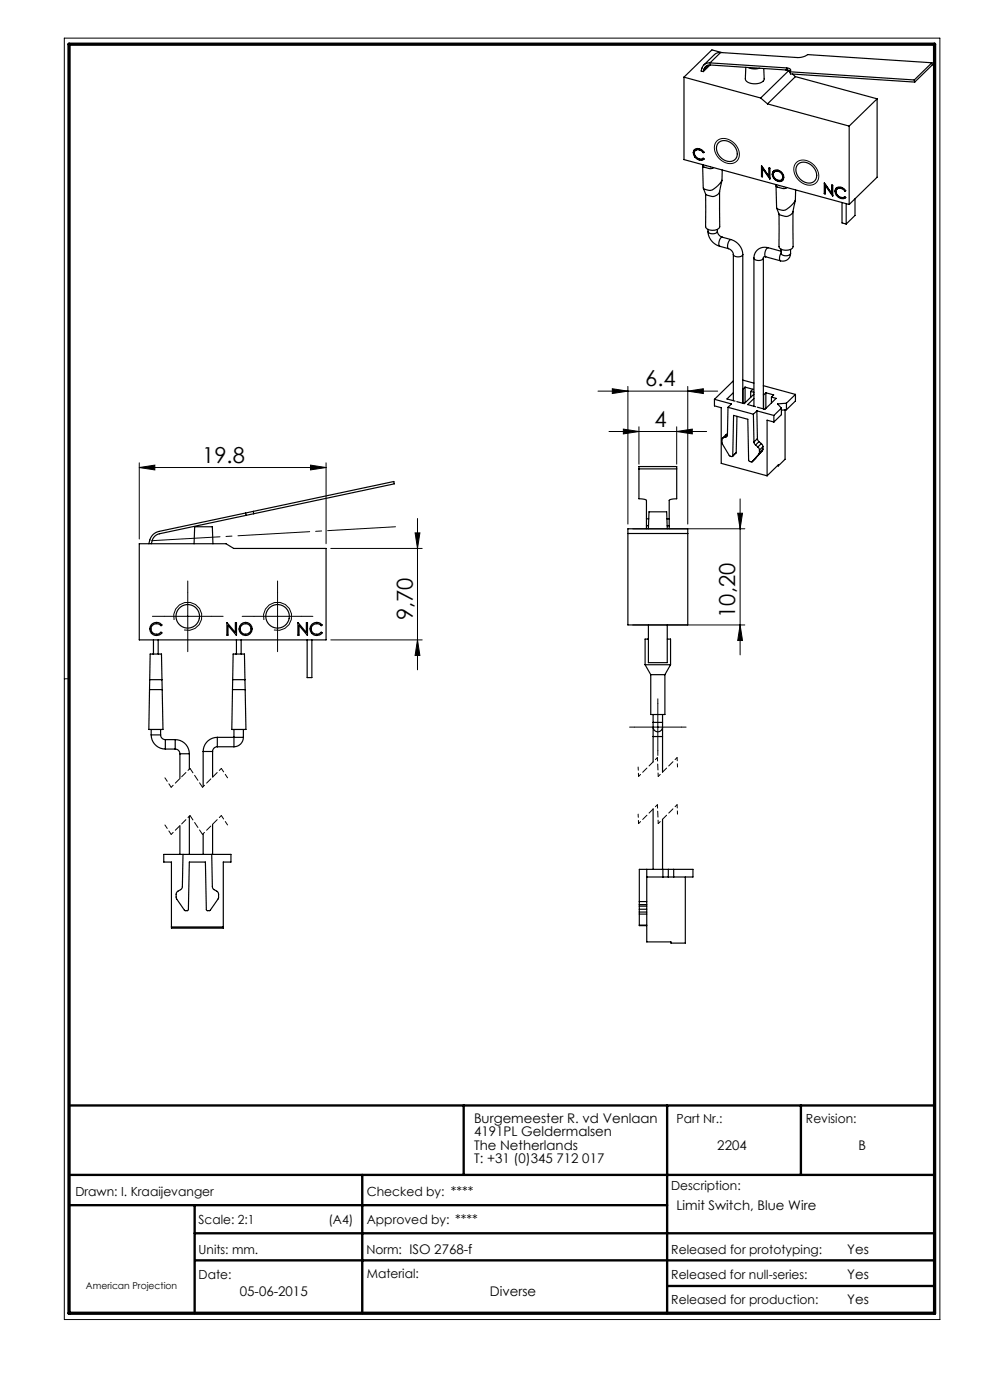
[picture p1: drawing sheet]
<svg xmlns="http://www.w3.org/2000/svg" width="210mm" height="297mm" viewBox="0 0 210 297" stroke-linecap="round" stroke-linejoin="round" font-family="sans-serif">
<g fill="none" stroke="#000" stroke-width=".21">
<path d="M13.6 8.1h185.8v271.8h-185.8zM152.1 29.9a3.1 3.1 0 0 1 4.5 1.8 2.08 2.08 0 0 1-.4 2.6 2.08 2.08 0 0 1-2.7 .1 3 3 0 0 1-1.4-4.5zM168.9 34.5a3.1 3.1 0 0 1 4.6 1.7 2.08 2.08 0 0 1-.5 2.7 2.08 2.08 0 0 1-2.6 0 3 3 0 0 1-1.5-4.4zM29.5 99.2l3.3-.5v1zM29.5 98.2v16.2M29.5 99.2h39.7M65.9 98.7l3.3 .5-3.3 .5zM69.2 98.2v17.2M126.8 83h25.4M129.2 91.5h20.7M129.9 82.5l3.3 .5-3.3 .5zM132.2 91l3.3 .5-3.3 .5z"/>
<path d="M133.2 82v29.2M135.5 90.5v8M143.5 91.5l3.3-.5v1zM143.5 90.5v8M145.9 83l3.3-.5v1zM145.9 82v29.2M70.2 116.4h19.4M88.1 113h1l-.5 3.4zM88.6 110v32.1M134.2 112.2h23.8M156.5 108.9h1l-.5 3.3zM157 105.8v33.1"/>
<path d="M34.8 130.8h10M36.9 131.5a3 3 0 0 1 2.7-3.7 3 3 0 0 1 3.2 3.2 3 3 0 0 1-3.7 2.6M39.8 125.8v10M53.9 130.8h10M56 131.5a3 3 0 0 1 2.6-3.7 3 3 0 0 1 3.3 3.2 3 3 0 0 1-3.8 2.6M58.9 125.8v10M70.2 135.8h19.4M88.6 135.8l.5 3.3h-1zM134.2 132.6h23.8M157 132.6l.5 3.3h-1zM14.6 144h-1M134.5 154.3h10"/>
<path d="M139.5 149.3v10"/>
</g>
<path d="M14.6 234.5h183.6M98.4 234.5v14.7M141.5 234.5v44.1M169.9 234.5v14.7M14.6 249.2h183.6M14.6 255.7h126.9M41.3 255.7v22.9M76.8 249.2v29.4M41.3 261.6h156.9M41.4 267.4h156.8M141.5 272.8h56.7" fill="none" stroke="#000" stroke-width=".5"/>
<path d="M14.6 9.4h183.6v269.2h-183.6z" fill="none" stroke="#000" stroke-width=".7"/>
<path d="M34.8 130.8h-2.5M39.8 125.8v-2.5M39.8 135.8v2.5M44.8 130.8h2.5M53.9 130.8h-2.5M58.9 125.8v-2.5M58.9 135.8v2.5M63.9 130.8h2.5M134.5 154.3h-1M139.5 149.3v-1M139.5 159.3v1M144.5 154.3h1" fill="none" stroke="#000" stroke-width=".21" stroke-dasharray="15.2 1.3 1.3 1.3"/>
<path d="M135.5 174.7l-.1-2M135.5 164.7l-.1-2M143.7 172.7l-.1-2M143.7 162.7l-.1-2" fill="none" stroke="#000" stroke-width=".21" stroke-dasharray="1.3 .6" stroke-dashoffset=".6"/>
<path d="M40.3 173l-4 4M40.3 163l-4 4M47 173l-4 4M47 163l-4 4M139.5 170.7l-4 4M139.5 160.7l-4 4M143.6 170.7l-4 4M143.6 160.7l-4 4" fill="none" stroke="#000" stroke-width=".21" stroke-dasharray="1.3 .6" stroke-dashoffset=".7"/>
<path d="M139.6 174.7l-.1-4M139.6 164.7l-.1-4" fill="none" stroke="#000" stroke-width=".21" stroke-dasharray="1.3 .6" stroke-dashoffset=".5"/>
<path d="M36.3 177l-1.3-2M36.3 167l-1.3-2M48.3 175l-1.3-2M48.3 165l-1.3-2" fill="none" stroke="#000" stroke-width=".21" stroke-dasharray="1.3 .6" stroke-dashoffset=".4"/>
<path d="M43 177l-2.7-4M43 167l-2.7-4" fill="none" stroke="#000" stroke-width=".21" stroke-dasharray="1.3 .6" stroke-dashoffset=".1"/>
<path d="M32.3 114.7l51.6-2.9" fill="none" stroke="#000" stroke-width=".21" stroke-dasharray="15.2 1.3 1.3 1.3" stroke-dashoffset=".8"/>
<g fill="#000">
<path d="M29.5 99.2l3.3-.5v1zM65.9 98.7l3.3 .5-3.3 .5z"/>
<path d="M129.9 82.5l3.3 .5-3.3 .5zM145.9 83l3.3-.5v1z"/>
<path d="M143.5 91.5l3.3-.5v1zM132.2 91l3.3 .5-3.3 .5z"/>
<path d="M88.6 135.8l.5 3.3h-1zM88.1 113h1l-.5 3.4zM157 132.6l.5 3.3h-1zM156.5 108.9h1l-.5 3.3z"/>
</g>
<g fill="none" stroke="#000" stroke-width=".25">
<path d="M145.1 16.4v17.5l35 9.5M145.1 16.4l16.3 4.4M149.3 14.7a1.26 1.26 0 0 1 1.4-.9l16.3 1.1M149.3 14.7l-.1 .5M150.2 13.8l-.9 .9M150.6 13.3a1.73 1.73 0 0 0-1.9 1.8l.5 .1M150.6 13.3l16.3 1.1M150.6 13.8l-1.4 1.4M152.9 11.1l16.2 1.1a3.4 3.4 0 0 0 2.2-.6l26.4 1.7M152.9 11.1l-1.1 .3-2.5 2.4M152.9 11.1l-2.3 2.2M153.1 11.2l-2.1-.6-5.9 5.8"/>
<path d="M158.2 14.3l-.1 2.4a1.78 1.78 0 0 0 2.1 1.1 1.65 1.65 0 0 0 1.9-1.1l-.1-2.2M158.7 14.3a3.3 3.3 0 0 0 2.4 .2M166.7 14.8l.6 .2M166.9 14.4l.7 .3 .1 .2-.1 .3M166.9 14.4l.1 .5M167 14.9l.7 .2M167.3 15l-5.9 5.8M167.3 15l.3 .3M167.6 15.2l26.3 1.8M167.6 15.2l.1 .5 26.3 1.7M168.1 15.7l.6 .6M168.7 16.3l-5.9 5.7"/>
<path d="M168.7 16.3l17.4 4.7M193.9 17l.1 .4M197.7 13.3l.1 .5-3.8 3.6M197.7 13.3l-3.8 3.7M147.1 32.4l.3 .9M147.2 32.3l.3 .9M147.2 32.3l-.1 .1M147.3 31.7l-.1 .6M147.4 33.3l.9 .6M147.5 33.2l.9 .6M147.5 33.2l-.1 .1M147.6 31.8l-.1 .1"/>
<path d="M148.3 31.8l-.8 .1a1.21 1.21 0 0 0 .2 1.5 1.21 1.21 0 0 0 1.5 .2l.1 .1M148.3 31.8l.9 .6M148.4 31.7l.9 .6M148.4 31.7h-.4l-.4 .1M148.4 31.7l-.1 .1M148.4 33.8l-.1 .1M149 35.2l.2 4.7M149.2 39.9l.5 1.3M149.2 35l-.2 .2 .2 .2 1.2 .4h.5l.4-.3M149.3 32.3l-.1 .1M149.3 32.3h.1M149.3 33.7l-.4 .2-.5-.1"/>
<path d="M149.3 32.3a1.31 1.31 0 0 0-2.2-.2v.3M149.3 33.7l-.5 .3-.5-.1M149.8 35.1v.1M150.7 35.4h.1M152.5 30.2a2.72 2.72 0 0 1 3.9 2.4 1.72 1.72 0 0 1-1 1.6 1.72 1.72 0 0 1-1.8-.3 2.48 2.48 0 0 1-1.1-3.7zM153.1 38.3l-.5 2.4a1.71 1.71 0 0 1-2.5 .7l-.4-.2M153.2 36.1l-.1 2.1a4.7 4.7 0 0 1-2.4 2.2l-1.3-.3-.2-.2M161.4 20.8l1.4 1.2M161.6 37.4h.1M161.6 35.3v2.1M161.6 37.4l-.1 .1M161.7 35.7v1.8h-.2"/>
<path d="M161.7 35.7l1.6 2.2M161.7 35.7h.1l1.5 2.1M162.8 22l17.3 4.7M163.1 37.4v-1.8l.2 .1v2.2M163.1 37.4l-1.6-2.2v2.3M163.2 35.7l-.1 1.7M163.3 37.9h.1M163.8 37a1.68 1.68 0 0 0 1.2 1.5M163.8 37a1.05 1.05 0 0 1 .8-.9 1.05 1.05 0 0 1 1.1 .4 1.08 1.08 0 0 1 .5 1.3 1.08 1.08 0 0 1-1.2 .7M163.9 36.9a1.68 1.68 0 0 0 1.2 1.5M163.9 36.9l-.1 .1M164.2 36.2l-.3 .7"/>
<path d="M164.6 39.4l.1 4.7M164.8 39.2l-.2 .3 .3 .2 1.3 .3 .7-.2M165 36.3a1.4 1.4 0 0 1 1.1 1.3M165 36.3l-.8 .2a1.13 1.13 0 0 0 .3 1.4 1.13 1.13 0 0 0 1.5 0l.1-.3M165.1 36.2a1.4 1.4 0 0 1 1 1.3M165.1 36.2h-.4l-.5 .3M165.1 36.2l-.1 .1M165.1 38.4l-.1 .1M165.3 39.4h.1M166 38l-.2 .1M166.1 38.2l-.5 .2h-.5M166.1 37.5l-.2 .5"/>
<path d="M166.1 37.5v.1M166.2 39.6h.1M169.4 34.7a2.72 2.72 0 0 1 3.8 2.5 1.72 1.72 0 0 1-1 1.6 1.72 1.72 0 0 1-1.8-.3 2.48 2.48 0 0 1-1-3.8zM174.9 38.9v2.1M175.1 39.4v1.7h-.3M175.1 39.4l1.5 2.2M175.1 39.4v-.1l1.5 2.1M176.5 39.3l-.1 1.7M177.4 39.9l-.2 .6M177.6 40l-.1 .1M178.4 40l-.8 .1a1.21 1.21 0 0 0 .2 1.4 1.21 1.21 0 0 0 1.4 .2l.2 .2M178.4 40l.8 .6"/>
<path d="M178.5 39.9l.8 .6M178.5 39.9l-.5-.1-.4 .2M178.5 39.9l-.1 .1M180.1 26.7v16.7M186.1 21v16.6l-6 5.8M186.1 21l-6 5.7M149.7 41.2v6.9M150.2 49.1a3.4 3.4 0 0 0 2.5 3.1M150.2 49.1a1.23 1.23 0 0 0 2 0M150.2 48.7v.4M152.2 49.1a1.47 1.47 0 0 0 1 1.2M152.2 48.7v.4"/>
<path d="M152.6 40.6l.1 7.5a1.63 1.63 0 0 1-2.2 .7l-.5-.2-.3-.5M152.7 52.2l1.8 .6M153.2 50.3a1.44 1.44 0 0 0-.5 1.9M153.2 50.3l1.9 .5M154.5 52.8a1.47 1.47 0 0 1 1.1 1.2M155.1 50.8a3.4 3.4 0 0 1 2.5 3.2M155.1 50.8a1.44 1.44 0 0 0-.6 2M155.6 54v31M157.6 54a1.23 1.23 0 0 1-2 0M157.6 54v31.6M159.9 54.8a1.23 1.23 0 0 0 2 0M159.9 54.8v31.4"/>
<path d="M161.9 54.8v31.9M162.4 54.5a.31 .31 0 0 0-.3 0 .31 .31 0 0 0-.2 .3M162.4 54.5l3.2 .8M163 52.6a2.29 2.29 0 0 0-3.1 2.2M163 52.6a1.44 1.44 0 0 0-.6 1.9M163 52.6l2.7 .7M165.7 52.9v.8a1.23 1.23 0 0 0 2 0M165.7 53.6a1.57 1.57 0 0 0-.1 1.7M167.7 53.7a1.64 1.64 0 0 1-2.1 1.6M167.7 52.9v.8M168.2 44.8v7.6a1.88 1.88 0 0 1-3-.1v-6.9M168.7 42.5a4.5 4.5 0 0 1-2.5 2.1l-1.2-.2-.2-.3"/>
<path d="M168.7 42.5l-.5 2.4a1.71 1.71 0 0 1-2.5 .8l-.4-.2-.5-1.3M168.8 40.3l-.1 2.2M174.9 41h.2M174.9 41l-.1 .1M176.4 41v-1.8l.2 .1v2.3M176.4 41l-1.6-2.2v2.3M176.6 41.5v.1M177.1 40.6l.3 .8M177.2 40.5l.3 .9M177.2 40.5l-.1 .1M177.4 41.4l1 .7M177.5 41.4l1 .6"/>
<path d="M177.5 41.4h-.1M178.5 42l-.1 .1M178.6 43v4.3l.9 .2M179.3 40.5l-.1 .1M179.4 40.4l-.1 .1M179.4 41.9l-.4 .2-.5-.1M179.4 40.5a1.31 1.31 0 0 0-2.2-.3l-.1 .4M179.4 41.9l-.5 .3-.5-.1M179.4 40.5l-.2 .1M179.5 43.2v4.3M181.4 42.2v3.5l-1.9 1.8M135.5 99.5h8"/>
<path d="M151.5 84.7l3.7 1-.8 .7M151.5 84.7v1.4l1.5 .4v11.8l9.7 2.6M153.5 92.8l-.4 .4 .1 .9 1.5 2.5 .6 .3 .3-8.8 3 .8 .2 8.8 .7 .3 1.5-1.7M154 92.7l-.5 .1M154.2 92.1l-.9 .9M154.2 92.1l-.7 .7M154.3 92.4l-.3 .3M154.3 92.1h-.1M154.4 86.4l-.1 5.8-.3 .5M154.4 86.4l5.4 1.5M155.6 83.3l-1.4 1.3 1.7 .5M155.6 80.8l-4.1 3.9"/>
<path d="M156.2 96l-.1 .1M156.2 96l-.8 .8M156.3 88.3l-.1 7.7M157.6 82.6h.1M157.6 80.6l2.3 .7M158 82.1l1.7 .5-.5 .4M158 82.1l-.4 .5M158 82.1v3.4M159.2 83l.7 .2M159.2 83v1.3M159.8 87.9l.1 5.9M159.9 84.5l-1.3 1.3 1.7 .5"/>
<path d="M159.9 83.6l-2 2-1.6-.4M159.9 93.8l.4 .6M160.3 94.4l.5 .4M160.3 97.2l-.8 .7M160.3 97.2h.1M160.5 87.2l3.7 .9M160.5 87.2l-.7 .7M160.5 87.2l.2 5.8M160.7 93l.3 .7M160.7 93l-.8 .8M160.8 94.8l.3 .7M161 93.7l.5 .4"/>
<path d="M161 93.7l-.7 .7M161.1 96l-.1 .3M161.1 95.5v.5M161.5 94.1l.3 .7M161.5 94.1l-.7 .7M161.7 95.6l-1.4 1.6M161.7 95.6l-.7 .7M161.8 95.3l-.1 .3M161.8 94.8v.5M161.8 94.8l-.7 .7M161.8 95.3l-.7 .7M161.9 83.8h.1"/>
<path d="M161.9 81.8l6.8 1.9M162 83.8v2.9M162.4 83.3l1.7 .5-.5 .4M162.4 83.3l-.4 .5M162.4 83.3v3.3M163.6 84.2l1 .3-2.3 2.3-1.7-.4M163.6 84.2v1.3M164.2 88.1v1.4M164.2 89.5l-1.5-.4v11.8M164.9 98.8h.2M165.1 98.8v-.2l-2.4 2.3M165.8 86.6l-1.6 1.5"/>
<path d="M165.8 86.6v1.4l-1.6 1.5M166.5 87v10.4l-1.4 1.4M166.8 85.5l-1.9 .2 .9 .9M166.8 85.5v1.4M166.8 86.9l-1 .1M168.7 83.7l-1.9 1.8M168.7 83.7v1.4l-1.9 1.8M29.5 115.4h18.4l1.7 1h19.6v19.4h-39.7zM41.2 115.4l.1-3.7h3.7l.2 3.7M52.1 108.8l-18.4 3.9a2.78 2.78 0 0 0-2.1 2.7M52.1 108.8l.1 .5M52.2 109.3l-18.4 3.9a2.24 2.24 0 0 0-1.7 2.2"/>
<path d="M53.7 108.5l-1.6 .3M53.7 108.5l29.8-6.4 .1 .5-29.8 6.4M53.7 108.5l.1 .5M53.8 109l-1.6 .3M133.2 113.2h12.7M133.2 112.2h12.7v20.4h-12.7zM137.1 110.1v-3.9l-.4-.3-1.2-.1v-6.8h8v6.8l-1.1 .1-.4 .3v3.9M137.1 110.1v1.4M137.1 111.5v.7M137.1 110.1h.5M137.1 111.5h.5M137.5 112.2l.2-3.6h3.7l.1 3.6"/>
<path d="M141.5 110.1h.5M141.5 111.5h.5M142 110.1v1.4M142 111.5v.7M32.3 132.3a1.5 1.5 0 0 1 2.1 .3l-.3 .1a1.17 1.17 0 0 0-1.7-.1 1.17 1.17 0 0 0 0 1.7 1.17 1.17 0 0 0 1.7-.2l.3 .2a1.42 1.42 0 0 1-2.2 .2 1.42 1.42 0 0 1 .1-2.2zM32.6 135.8v3M33.6 135.8v3M48.1 132.1l1.8 2.1v-2.1h.3v2.7l-1.8-2.1v2.1h-.3zM50.2 135.8v3M51.2 135.8v3M63.2 132.1l1.8 2.1v-2.1h.2v2.7l-1.8-2.1v2.1h-.2zM65.2 135.8v8h1v-8"/>
<path d="M66.3 132.3a1.5 1.5 0 0 1 2 .3l-.2 .1a1.17 1.17 0 0 0-1.7-.1 1.17 1.17 0 0 0 0 1.7 1.17 1.17 0 0 0 1.7-.2l.2 .2a1.42 1.42 0 0 1-2.1 .2 1.42 1.42 0 0 1 .1-2.2zM137.5 135.6h-.7v5.4M137.5 132.6v8h4v-8M141.5 135.6h.7v5.4M31.7 146.3l-.1 8.5h3l-.2-8.5M31.7 146.3h2.7M31.8 144.2l.1-5.4h2.4l.1 5.4M31.8 144.2l-.1 2.1M31.8 144.2h2.6M32.1 155.9a3 3 0 0 0 3 3M32.1 155.9h2M32.1 154.8v1.1"/>
<path d="M34.1 155.9a1 1 0 0 0 1 1M34.1 154.8v1.1M34.4 144.2v2.1M35.1 156.9v2M35.1 156.9h2.1M35.1 158.9h2.1M37.2 158.9a1 1 0 0 1 1 1M37.2 156.9a3 3 0 0 1 3 3M37.2 156.9v2M38.2 159.9h2M38.2 159.9v5.3M40.2 159.9v3.3"/>
<path d="M43.1 159.4h2M43.1 159.4v7.5M45.1 159.4v5.5M46.1 158.4a1 1 0 0 0-1 1M46.1 156.4a3 3 0 0 0-3 3M46.1 156.4v2M46.1 158.4h3.5M46.1 156.4h3.5M49.3 146.3l-.1 8.5h3l-.2-8.5M49.3 146.3h2.7M49.4 144.2l.1-5.4h2.4l.1 5.4M49.4 144.2l-.1 2.1"/>
<path d="M49.4 144.2h2.6M49.6 156.4v2M49.6 156.4h2M49.6 154.8v1.6M51.6 156.4a2 2 0 0 1-2 2M51.6 154.8v1.6M52 144.2v2.1M136.8 141l1.2 2.1M136.8 141h5.4M138 143.1v8.5h3v-8.5M138 143.1h3M138.5 153.3v1"/>
<path d="M138.5 154.3v2M138.5 154.3a1 1 0 0 0 1 1 1 1 0 0 0 1-1M138.5 153.3h2M138.5 156.3h2M138.5 151.6v1.7M138.5 156.3v5.3M140.5 153.3v1M140.5 154.3v2M140.5 151.6v1.7M140.5 156.3v7.5M142.2 141l-1.2 2.1M38.2 175.2v6.1"/>
<path d="M40.2 173.2v8.1M43.1 176.9v4.4M45.1 174.9v6.4M138.5 171.6v12.8M140.5 173.8v10.6M34.7 181.3h14.3v1.6h-1.6v14h-11v-14h-1.7zM36.4 196.6h11M38.8 181.3l-.1 6.9-.2 .4-1 .7-.1 1 .1 .4 1.8 2.5h.5l.2-.3 .2-10h3.4l.2 10.2h.8l1.7-2.5v-1.3l-1-.7-.2-.4-.2-6.9M135.6 193.5v.4M135.6 192.2v.7M135.6 191.3v.6M135.6 196.3v.1h1.6"/>
<path d="M135.6 193.9h1.6M135.6 193.5h1.6M135.6 192.9h1.6M135.6 191.9v.3M135.6 192.9v.6M135.6 193.9v2.4M135.6 192.2h1.6M135.6 196.3h1.6M135.6 191.9h1.6M135.6 191.3h1.6M137.2 186.1h9.8v-1.7h-11.4v6.9M137.2 184.4v15.4h5.1v.3h3.1v-14"/>
<path d="M140.6 184.4v1.7M141.8 184.4v1.7M142.9 184.4v1.7"/>
<circle cx="39.8" cy="130.8" r="2.5"/>
<circle cx="52.1" cy="133.4" r="1.39"/>
<circle cx="52.1" cy="133.4" r="1.14"/>
<circle cx="58.9" cy="130.8" r="2.5"/>
</g>
<g font-size="4.7">
<text x="136.9" y="82">6.4</text>
<text x="138.8" y="90.5">4</text>
<text x="42.9" y="98.2">19.8</text>
<text x="87.5" y="131.6" transform="rotate(-90 87.5 131.6)">9,70</text>
<text x="156" y="131.1" transform="rotate(-90 156 131.1)">10,20</text>
</g>
<g font-size="2.8">
<text x="100.5" y="238.2">Burgemeester R. vd Venlaan</text>
<text x="100.5" y="241.1">4191PL Geldermalsen</text>
<text x="100.5" y="243.9">The Netherlands</text>
<text x="152.2" y="243.9">2204</text>
<text x="182.1" y="243.9">B</text>
<text x="100.5" y="246.7">T: +31 (0)345 712 017</text>
<text x="143.5" y="256.7">Limit Switch, Blue Wire</text>
<text x="179.7" y="266">Yes</text>
<text x="50.9" y="275">05-06-2015</text>
<text x="103.9" y="275">Diverse</text>
<text x="179.7" y="271.4">Yes</text>
<text x="179.7" y="276.6">Yes</text>
</g>
<g font-size="2.7">
<text x="143.5" y="238.2">Part Nr.:</text>
<text x="171" y="238.2">Revision:</text>
<text x="16" y="253.7">Drawn: I. Kraaijevanger</text>
<text x="77.8" y="253.7">Checked by: ****</text>
<text x="142.4" y="252.5">Description:</text>
<text x="42.1" y="259.7">Scale: 2:1</text>
<text x="69.7" y="259.7">(A4)</text>
<text x="77.8" y="259.7">Approved by: ****</text>
<text x="42.1" y="266">Units: mm.</text>
<text x="77.7" y="266">Norm: ISO 2768-f</text>
<text x="142.4" y="266">Released for prototyping:</text>
<text x="42.1" y="271.3">Date:</text>
<text x="77.8" y="271">Material:</text>
<text x="142.4" y="271.3">Released for null-series:</text>
<text x="142.4" y="276.6">Released for production:</text>
</g>
<text font-size="2" x="18.2" y="273.4">American Projection</text>
</svg>
